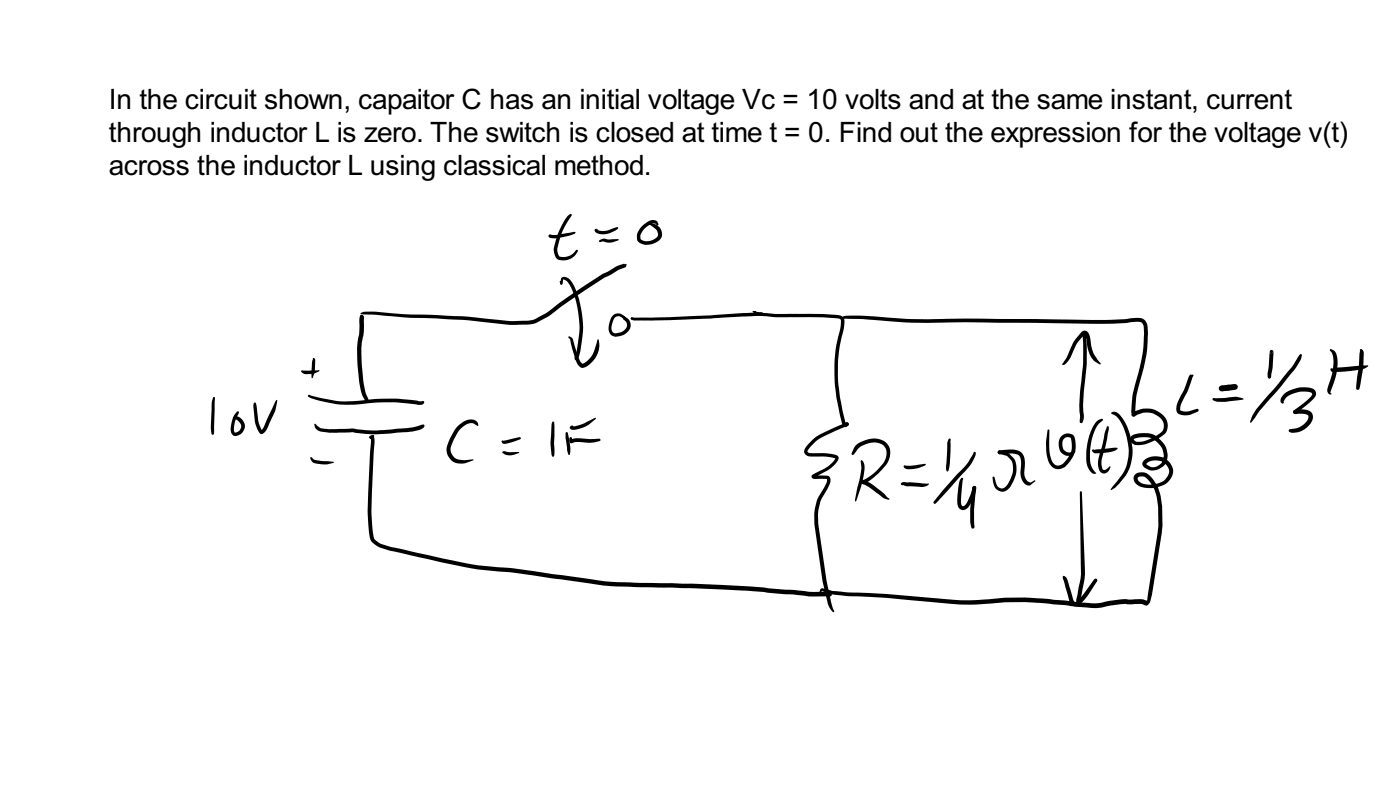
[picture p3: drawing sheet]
<svg xmlns="http://www.w3.org/2000/svg" width="449mm" height="254mm" viewBox="0 0 449 254" stroke-linecap="round" stroke-linejoin="round" font-family="sans-serif">
<g fill="#000">
<path d="M176 75.3l2.5-.1 5.7-1 .3 .4-.2 .3-1.6 .5-2.8 .7a4 4 0 0 1-4-.3zM175.9 75.3l.5-.1 .7 .4-.8 .5-.3-.2zM182.1 69l.8-.5 .4 .4a22.9 22.9 0 0 0-4.6 11.6l.1 .7a.99 .99 0 0 0 1.1 1.1h1a5.3 5.3 0 0 0 4-2.3l.2 .1a3.4 3.4 0 0 1-2.1 2.7 3.7 3.7 0 0 1-4.8-.3l-.7-2.2a22.7 22.7 0 0 1 4.6-11.3zM190.7 73.5l.6-.1 .1 .6h-.7zM190.8 73.4h.5l.1 .9a.57 .57 0 0 1-.7-.2 .57 .57 0 0 1 .1-.7zM190.7 73.4l.8 .1a3.7 3.7 0 0 0 3.6 .2l2.7-1 .4 .3-1 .9-1.7 .8a4.2 4.2 0 0 1-4.8-.6h.3l-.4-.4zM192.2 76.9l1.4-.5 1.5 .3 3.1-.1 .2 .2-2 .8-1.2 .1-1.8-.4-1.1 .3-.3-.4zM205.9 72.3a4.3 4.3 0 0 1 3.8-1.8l.9 .5 .5 .8-.1 .3-.3 .1-.7-.6h-1a6.7 6.7 0 0 0-3.7 3.7v1.2a3.9 3.9 0 0 0 5.6-1.3l-.5-1.5-2.4-2a3.3 3.3 0 0 1 3.4 1.1 3 3 0 0 1-1.7 5.1 4.2 4.2 0 0 1-5.5-1.1 4.6 4.6 0 0 1 1.7-4.5zM180 89a2.27 2.27 0 0 1 3.2 1.2 31 31 0 0 1 3.2 19.6l-.4 2.8-.9 2.7h-.8l-.1-.9a21.9 21.9 0 0 0 1.4-7 28.8 28.8 0 0 0-3.5-16.8l-1-.9-.5-.2-.1 .3a.87 .87 0 0 1-.8 1.3l.1-1.6zM179.5 90l.4 .1 .2 1-.4-.1zM241.2 99.7h1a.42 .42 0 0 1 .2 .5 .42 .42 0 0 1-.4 .3l-.3-.1-.1-.5 .2 .3zM241.7 99.8l.3-.2 .4 .4-.1-.2 1.7 .4 3.8 .3 4.2 .1a122.3 122.3 0 0 1 16.4 .3 2.23 2.23 0 0 1 2.2 3.1l-1.4 6.9a55.5 55.5 0 0 0 1.7 24l.4 .9-.5-.1 .7-.4 .4 .2 .1 .6a1.1 1.1 0 0 1-1.3 .7 1.1 1.1 0 0 1-.8-1.2l-.4-1.4a56.7 56.7 0 0 1-1.5-23.6l.7-2.8a13.3 13.3 0 0 0 .8-5.3l-.4-.4-.8-.1a121.7 121.7 0 0 0-16.3-.4h-3.5l-4.9-.5-1.8-.5-.3-.5z"/>
<path d="M96.6 118.7l5.7-.1 .2 .1a6.6 6.6 0 0 1-5.3 .9l-.5-.4zM100.3 114.7l.5 .1 .2 .4-.1 3.4-.8 2.6-.3-1.9zM115.5 100.4a5 5 0 0 1 3.8-.6l12.8 .9a262.5 262.5 0 0 1 32.1 2.2 23.4 23.4 0 0 0 6.7-.5l4.3-2.2 4.1-3.2 7.4-5.1 6.5-4.2 1.4-.6a14.4 14.4 0 0 1 5.5-2.6l.4 .1a.6 .6 0 0 1-.1 1 16.8 16.8 0 0 0-5.2 2.7l-1.3 .5-13.5 9a32.2 32.2 0 0 1-8.8 5.7l-.3 .1a37.4 37.4 0 0 1-9.1 .3 258.3 258.3 0 0 0-32.9-2.3l-9.1-.8-3.6-.1zM182.2 107.8h.4l.9 .7 2 6.2 .5 1.2 .7 .6a5.9 5.9 0 0 0 3-2.6l2-5.3a7.6 7.6 0 0 1-2.8 8.2 2.25 2.25 0 0 1-3.1 .7l-.7-.9-.7-1.5-1.6-6.4-.5-.4zM196.4 101.1a2.65 2.65 0 0 1 4 .4l.6 1.2-.2 .3-1.1-1.1a1.9 1.9 0 0 0-2-.5 4.1 4.1 0 0 0-1.2 5.1l.7 .3a3.5 3.5 0 0 0 3.8-2.5l-.2-1.1-1-1a.44 .44 0 0 1-.1-.6 .44 .44 0 0 1 .6-.1 3 3 0 0 1 1.9 2.9 3 3 0 0 1-2.1 2.7 4.2 4.2 0 0 1-3.9 .4 3.4 3.4 0 0 1-.9-4.2l.5-1.3zM202.4 101.7h1.4a578 578 0 0 0 34.8-1.4l5.6-.3 .6 .7-.7 .4-5.3 .3a518.1 518.1 0 0 1-33.6 1.2h-2.3l-.6-.3zM202.3 101.8h.5v.5l-.6-.1zM269.5 101.8l1.5-.6 4.2-.1a263.2 263.2 0 0 0 28.7 1l33.8 .2a204 204 0 0 0 22.6-.1l4.1-.4a2.96 2.96 0 0 1 3.5 3.3 46.1 46.1 0 0 1-2.6 17.4l-1.1 4.6-.2 5.6a.62 .62 0 0 0-1-.4l.1-.1a7.2 7.2 0 0 1 11.1 3.2 4.2 4.2 0 0 1-2.9 5 10.1 10.1 0 0 1-7.9 2 1.68 1.68 0 0 1-1.3-1.9 1.68 1.68 0 0 1 1.8-1.5 7.5 7.5 0 0 1 8.2 2 5.7 5.7 0 0 1 .5 8.5 4 4 0 0 1-6.5-.9 3.7 3.7 0 0 1 4.3-2.4 5 5 0 0 1 5.3 6.2 8 8 0 0 1-9.4 3.7 3.1 3.1 0 0 1-3-3.1 2.01 2.01 0 0 1 2.1-1.7 4.1 4.1 0 0 1 4.3 2.4 14.7 14.7 0 0 1 2.8 8.5l.1 6.2-.2 2.4-3.1 19.6-.7 2.5-.5 .4-.5-.4 .4-2.7 3.3-21.8a23.1 23.1 0 0 0-1.6-12.3l-1.7-2.4-1.2-1-1.9 .1-.2 .3 .1 .6a5.9 5.9 0 0 0 7 .9 3.5 3.5 0 0 0 2-5.7l-1.6-1.2a4.5 4.5 0 0 0-4.8 .9l.1 .2a3.3 3.3 0 0 0 3.8 .4 3.3 3.3 0 0 0 1.7-3.4 6.7 6.7 0 0 0-5.3-5.7 7.1 7.1 0 0 0-4.2 .5l-.1 .2a1.92 1.92 0 0 0 2.5 .7 11.9 11.9 0 0 0 6.9-3.9 3.8 3.8 0 0 0-2.6-4.8 6.5 6.5 0 0 0-5.6 0l-.8 .5a.73 .73 0 0 1-.9 0 .73 .73 0 0 1-.2-.8v-1.6a35.4 35.4 0 0 1 2.3-12 41.7 41.7 0 0 0 1.6-14.3l-.1-.4a1.68 1.68 0 0 0-2.2-1.1l-4 .4-6 .2-45-.5-6.9 .1a238.9 238.9 0 0 1-27.2-1.1l-5-.1zM346.6 106.3a1.52 1.52 0 0 1 1.7-.3 1.52 1.52 0 0 1 .9 1.4l.2 .9a11.7 11.7 0 0 0 3.5 8.3l-.2 .2a6.2 6.2 0 0 1-4.1-5.6l-.5-2.9-.5-1.2-2.4 2.9-1.5 3.1a7.3 7.3 0 0 1-2.6 3.8h-.5l-.2-.2 1.6-2.3 1.9-4.5zM347.1 107.1l.4-.2 .4 .3 .1 1.2-.5-.1-.4-.6zM347.1 107.1l.7-.1 .2 .5 .3 4.9v4.4l-1.2 12.8 .1 2.2a5.6 5.6 0 0 1-.2 3.4l-.5 .4-.4-.5 .1-1.8-.3-3.5 .3-4.6 1-8.7zM407.2 112.2a.7 .7 0 0 1 .8 .1 .7 .7 0 0 1 .2 .7l-.3 5.1-.5 2.7-.5 .5-.4-.2-.2-1.2 .7-7.1a.48 .48 0 0 0 .3 .4 .48 .48 0 0 0 .5-.2l-.1-.3 .1 .2a.48 .48 0 0 1-.7 0 .48 .48 0 0 1 .1-.7z"/>
<path d="M416.6 113.6l.3-.2 .4 .4a14 14 0 0 1-3.5 5.9l-11 13.3a4.3 4.3 0 0 1-1.9 2.4l-.2-.4 .6-1.7 1.4-2.3 11.3-13.4zM426.3 111.9a2.6 2.6 0 0 1 2.4 3 24.3 24.3 0 0 1-2.3 10.7l.3 .4a.35 .35 0 0 1-.2 .4 .35 .35 0 0 1-.5-.2l-.5-.7a4.6 4.6 0 0 1 .7-3.3 12.8 12.8 0 0 0 .7-9.1l-.7-1zM426.5 118.1l.3-.2 .5 .3-.2-.2 .9-.2 10.4-.8 .2 .2-.6 .5a15.8 15.8 0 0 1-6.8 1.3l-4.2 .1a.73 .73 0 0 1-.5-1zM436 111.9a1.17 1.17 0 0 1 1.1 1.3l-.3 5.7-1 5.5-.6 .5-.4-.2-.2-.4zM68.4 127.2h.4l.1 .3-.3 11.4-.4 .4-.4-.4-.2-2.3 .3-7.5zM76 131.9l.5-.1 .1 .3-.9 1.8a9.1 9.1 0 0 0-.7 4.2l.4 .5a2 2 0 0 0 1.6-3l-1.2-1.2a.67 .67 0 0 1-.7-.9h.1a2.77 2.77 0 0 1 3.3 3 2.96 2.96 0 0 1-3.8 2.9 2.83 2.83 0 0 1-.7-2.8l.8-3.1zM81.4 129l.3-.1 .3 .4 .9 5.9 1.2 2.7h-.4l.8-1.1 3.7-8.2 .5-.5 .2 .1a14.2 14.2 0 0 1-1.7 5.6l-.9 2a4 4 0 0 1-2.5 3.2l-.3-.1a7.2 7.2 0 0 1-1.9-4.2l-.4-4.7zM98.8 126.6l.3-.2 .3 .2-.2 .3v-.4l.4 .1a36.4 36.4 0 0 0 18.1 1.5l2.4-.3a56.8 56.8 0 0 1 14.1 .7l1.4-.1a.66 .66 0 0 1 .3 .7 .66 .66 0 0 1-.5 .5l-2-.1a60.6 60.6 0 0 0-13.2-.5l-2.4 .2a34.4 34.4 0 0 1-18.9-2.1zM100.8 135.8h.4l1.5 1.3a19.5 19.5 0 0 0 6.1 .3l4.2-.2 4.2 .6 3.7 .1 11.2-1 3.5-1 .5 .5-.4 .6a6 6 0 0 1-3.4 1.2l-12.8 .9a18.3 18.3 0 0 1-6-.6h-4.7a12.3 12.3 0 0 1-7.2-.9l-.6-.8zM115.5 100.9a.93 .93 0 0 1 1 .3 .93 .93 0 0 1 .2 1l-.1 4-.3 1.9a49.1 49.1 0 0 0 1.1 18.3l.8 2-.3 .6-.5-.3a9.7 9.7 0 0 1-2.3-6.4 45.8 45.8 0 0 1-.2-14.5l.3-1.5v-4.4zM118.6 139.7a.91 .91 0 0 1 1.1-.1 .91 .91 0 0 1 .3 1.1v1.8a220.3 220.3 0 0 0-1 21.2l.1 .9a27.2 27.2 0 0 0 .9 8l1.9 1.5 3.6 1.2a354.3 354.3 0 0 0 29.9 6l9.1 .7 31.5 4.4 35.3 1 8.4 .4 16.2 1.3a33 33 0 0 0 9 .4l1.4 .3a.69 .69 0 0 1-.2 1.2l-.5-.2 .2 .3-1.1-.1a36.5 36.5 0 0 1-9.5-.5l-15.5-1.3-8.5-.4-35.3-1.1-31.5-4.3-9.1-.8a85 85 0 0 1-13.8-2.5l-16.5-3.7-2.2-.7a5 5 0 0 1-4.5-4.6l-.5-7.4a200.6 200.6 0 0 1 1-21.3v-2l.4 .1 .2-.3-.5 .4-.3-.2zM118.6 139.8l1-.5 .4 .4-1.1 .9-.3-.2z"/>
<path d="M146.8 136.4a4.9 4.9 0 0 1 5.6-1.7l.7 .7 .2 .9-.2 .2-.9-.6a2.69 2.69 0 0 0-3.2 .4 11.7 11.7 0 0 0-4.5 6.9 3.4 3.4 0 0 0 2 3.9l2.1 .3 3-.3 .2 .2-.5 .3a7.1 7.1 0 0 1-4.9 .8 4.7 4.7 0 0 1-2.6-7l1.7-3.3zM177.1 135.1a.79 .79 0 0 1 .6 1.2v9.3l-.4 .7-.5-.6-.4-3.7 .4-5.7zM181.4 138.5l.2-.1 .4 .3 .8 4.4-.1 2.4-.3 .3-.6-1.5-.5-4.1zM182.8 136.6l.5-.3 .4 .1 .1 .2-.5 .5 .1-.5 2.8-.6 4.6-2.2 .2 .2-2.3 2a6.9 6.9 0 0 1-5.8 1.4l-.3-.4zM260.2 141.1l1.1-1 2-1.2 7.9-3.6 .7 .2 .1 .4-.1 .4-8.1 3.6a12.4 12.4 0 0 0-5 4.6l.7 .6a29.4 29.4 0 0 1 8.4 .6 1.18 1.18 0 0 1 .9 .9 1.18 1.18 0 0 1-.5 1.2 10.8 10.8 0 0 1-4.6 3.7l-2.6 1.4-.1-.6 4.2 .1a1.62 1.62 0 0 1 .8 2.6l-.6 1.3a14.9 14.9 0 0 0-3.1 11.5l2.6 18.2 1.5 7.1 1 2.6-.3 .4-1-1.1-.8-1.7-1.7-7.1-2.6-18.3a15.9 15.9 0 0 1 3.3-12.1l.7-1.4 .1-1h-3.6a.86 .86 0 0 1-1.2-.3 .86 .86 0 0 1 .3-1.1l2.6-1.4a9.3 9.3 0 0 0 4.6-3.8h-.1a22.7 22.7 0 0 0-8-.6 1.82 1.82 0 0 1-1.9-1.2 1.82 1.82 0 0 1 .7-2.1zM335.8 137.6h.5l.1 .3-.1 3.6a9.8 9.8 0 0 0 1.7 7.2 2.16 2.16 0 0 0 2.8-.2 7.3 7.3 0 0 0 2.4-8.2l-.1-.1a1.8 1.8 0 0 0-2.6 1.8 2.35 2.35 0 0 0 2 2.9h.8l1.2-.6 .2 .3-1 .9a2.82 2.82 0 0 1-3.1 0 2.82 2.82 0 0 1-1.3-2.9 3 3 0 0 1 1.2-3.2 3 3 0 0 1 3.3-.2 7 7 0 0 1-.2 7.6 5.6 5.6 0 0 1-3.8 3.4 3.6 3.6 0 0 1-4-3.3l-.4-2.1-.1-3.1zM351.5 135l.8-.6 1.2-.2-.1 .6-.7 .5a11.5 11.5 0 0 0-3.2 7.7 10.4 10.4 0 0 0 1 7.6l.9 .9-.7 .3a4.1 4.1 0 0 1-2.5-4.3 18.6 18.6 0 0 1 3.3-12.5zM354.8 136.6h.5l.1 1-1 5.3-1.3 4.7a2.84 2.84 0 0 0 .6 2.9l.9-.2 1.1-1 .3 .2a2.62 2.62 0 0 1-1.7 2.1 1.94 1.94 0 0 1-2.3-2.2l.1-2.5 1.2-4.2 .8-4zM356.3 132.1a2.33 2.33 0 0 1 3 1.3 17.9 17.9 0 0 1 1.9 18.3 15.9 15.9 0 0 1-4.9 5.2l-.3-.2 3.8-4.9a15.7 15.7 0 0 0 .6-14.2 7.1 7.1 0 0 0-3.6-4.8l-.5-.2zM381.4 120.1l.9-.1 .3 .3-.6 .7 .2-.1-1.5 4.3-2.1 4.1-.3 1.4a.55 .55 0 0 0 .4 .9l2.2 .2 2.8-.9 .5 .5-.4 .5a7.5 7.5 0 0 1-3.9 1.1l-1.6-.2a2.03 2.03 0 0 1-1.1-3l2.4-5.1zM388.7 127.6l5.2-.3a7.4 7.4 0 0 1 4.5 .3l.2 .2-.2 .2-6.3 .7a3.8 3.8 0 0 1-3.5-.8zM391.3 124.1h.4l.2 .3 .1-.3 3-.2v.5l-1.5 .6a1.53 1.53 0 0 1-2.3-.5z"/>
<path d="M411.5 126.3a9.3 9.3 0 0 1 9.8-1.5 2.02 2.02 0 0 1-.5 3.2l-5.3 4.5-.8-.1-.2-.5 .3-.5a17.3 17.3 0 0 0 5.8-5.2l-.2-.3a8.2 8.2 0 0 0-8.6 2.1l-.4 .5v.7a1.04 1.04 0 0 1-1-.7 1.04 1.04 0 0 1 .3-1.1zM414.7 131.5l1.3-.4a4.5 4.5 0 0 1 4.6 1.3l.2 .8a6.2 6.2 0 0 1-7.4 5.2l-.4-.5 .2-.3 .4-.2a6.1 6.1 0 0 0 5.7-3.5v-.8l-.7-.4-3.7-.1-.4-.7zM99.5 146.5h.5l1.1 .9 5.8 .5 .2 .2-2.2 .6-3.8-.3-1.1-.5-.6-1.1zM118.6 139.8h.7l-.1 .6h-.7zM160.8 141.1l.7 .1 5.1-1.2 .4 .4-.3 .3-1.8 .7-3.1 .8-.8-.3zM161.1 144.7l.6-.2 1.4 .3 3.2-.1 .1 .2-2.4 .9a2.74 2.74 0 0 1-2.5-.5l-.4-.2zM182.6 140.1h.6l.2 1.1-.4-.3 .9-.4 1.1-.1 4 .3 3.1-.2 .3 .1v.6a14 14 0 0 1-7 .4h-1.2l-.9 .4-.6-.1-.2-.6zM274.3 142.7a7.7 7.7 0 0 1 9.9-.7 5.6 5.6 0 0 1-.7 7.5 21.2 21.2 0 0 1-6.5 5.5l.2-.1-.5 .2-.4-.2-.2-.5 .2-.4a14.9 14.9 0 0 0 5-3.6l1.4-1.5a4.3 4.3 0 0 0 .1-6.5 6.9 6.9 0 0 0-8.3 2.1l-.8 1.1h-.7v-.5zM275.9 147.5a1.85 1.85 0 0 1 1.2 2.2l-.7 4.8-2.2 6.1-.2-.5 .8-4.1a14.8 14.8 0 0 0 1.1-7.8zM276.3 154l.4-.2 .6 .3-.2-.2a27.3 27.3 0 0 1 7.8 5.7l.2 .3a2.12 2.12 0 0 1-2.5-.8l-4.2-3.2-2.1-1-.2-.5zM288.8 154.8l.9-.4 7.9 .4 .2 .2-.3 .3a3.8 3.8 0 0 1-3.1 .6l-4.1-.2-.7-.4h-.7zM289.7 149.1l2.2 .1 4.8-.6-.2 .5-2 .8a5.2 5.2 0 0 1-4.7-.1z"/>
<path d="M304.1 140.5h.5l.1 .3v3.7l-.4 4.9-.3 1.3-.3 .3-.5-.7v-1l.4-7.3zM308.1 153.2l.3-.2 .3 .4-.7 7.4a1.28 1.28 0 0 0 .6 1.4 2.25 2.25 0 0 0 1.7-1.8l1.1-3.1a1.91 1.91 0 0 1 .9-1.7l.4 .2 .2 .5a13.6 13.6 0 0 1-3.1 6.7 1.97 1.97 0 0 1-2.3-.1 1.97 1.97 0 0 1-.7-2.1l.4-5.1 .3-1.5zM311.8 155.9l.5-.3 .4 .2 .1 .8-.5 .3-.4-.2zM312.1 144.8a.73 .73 0 0 1 .8 .5 .73 .73 0 0 1-.3 .8l-1.3 2.5-1.3 1.7-10 10.9-.7 .1v-.7l7.5-8.8a19.6 19.6 0 0 0 5.1-6.4zM311.9 155.8l.4-.2 .4 .2 .2 .4-.2 1.7a43.7 43.7 0 0 0-.3 10.8l-.2 .5-.4 .1-.3-.1-.3-.9a51.3 51.3 0 0 1 .5-11.9zM319.9 144.5l.6-.2a5.8 5.8 0 0 1 5 7.9 7.8 7.8 0 0 1-3 4.9 2.96 2.96 0 0 1-4.2-2.6l-.2-1.5 .4-.4 .3 .3 .3 1.4a2.22 2.22 0 0 0 2 2.2 2.36 2.36 0 0 0 1.8-1.3 8.1 8.1 0 0 0 1.5-7.2l-1.7-1.9-2.8-.8zM319.9 144.5l.6-.3 2.8-.2a4 4 0 0 1 5 2.4l.2 1.7-.2 3.4a3.4 3.4 0 0 0 1.1 2.7l1 .3 1.3-.7 .2 .3-1.2 .9a1.76 1.76 0 0 1-2.9-.9l-.7-2.5 .1-4.1a2.26 2.26 0 0 0-2.7-2.2l-4.1 .2-.5-.2zM346.2 157.4l.2-.1 .4 .4 1 26.1-1.3 7.5a2.27 2.27 0 0 1-.9 1.8 1.37 1.37 0 0 1-.3-2.2l1.2-7.1zM350.1 144l.9 .1 6.5-.7 .8 .2-.6 .6-.9 .3-4.1 .7-1.9-.1-.6-.4zM263.1 188.6l.6-.2 3.2 .9 5 .5 12.4 .5 23.2 2 5.9-.1 8.7-.7 6.3-.1 6.7 .4 13.8 1.3a13.1 13.1 0 0 0 5.7-.4l5-.7 5.8-.1 2.4 .6 .4 .7-.2 .5-.9 .1 .3 .1-1.4-.4-5.4-.1-5.7 .8a13.6 13.6 0 0 1-6.1 .4l-13.8-1.4-6.6-.3h-6.3l-9.7 .7h-5l-23.2-2.1-12.4-.5-4-.5-1.5-.2-2.8-1.1-.5 .7-.3-.3zM340.8 184.6l.2-.1 .3 .3-.3 .4-.4-.4zM340.8 184.6l.7 .1 .6 .9 1.8 6.3 .6 1 1.1-.7 1.4-1.5 3.7-5.2 .5-.2 .4 .2v.7l-3.6 5.4a5 5 0 0 1-3.5 2.6 2.12 2.12 0 0 1-1.8-1.9l-2-6.7z"/>
<path d="M367.1 192.6l-.1 .3 .5-.5h.5l.1 1-.2 .4-.9-.1-.2-.5z"/>
<circle cx="179.9" cy="90.9" r=".29"/>
<circle cx="202.5" cy="102" r=".33"/>
<circle cx="347.5" cy="107.4" r=".49"/>
<circle cx="271.4" cy="135.9" r=".59"/>
<circle cx="415.2" cy="132" r=".66"/>
<circle cx="276.7" cy="154.4" r=".64"/>
<circle cx="320.4" cy="144.9" r=".6"/>
</g>
<g fill="#000">
<path d="M391.5 123.5l2.2-.3a.94 .94 0 0 1 .9 1l-.2 .6-.6 .3-2.1 .2z" fill-rule="evenodd"/>
<path d="M393 123.5l.6-.3 2.2-.2a.94 .94 0 0 1 1 .9l-.3 .7-.6 .3-2.2 .2a.94 .94 0 0 1-.9-.9z" fill-rule="evenodd"/>
<circle cx="391.6" cy="124.4" r=".94"/>
</g>
<g font-size="9">
<text x="34.9" y="34.9">In the circuit shown, capaitor C has an initial voltage Vc = 10 volts and at the same instant, current</text>
<text x="34.9" y="45.5">through inductor L is zero. The switch is closed at time t = 0. Find out the expression for the voltage v(t)</text>
<text x="34.9" y="56.1">across the inductor L using classical method.</text>
</g>
</svg>
